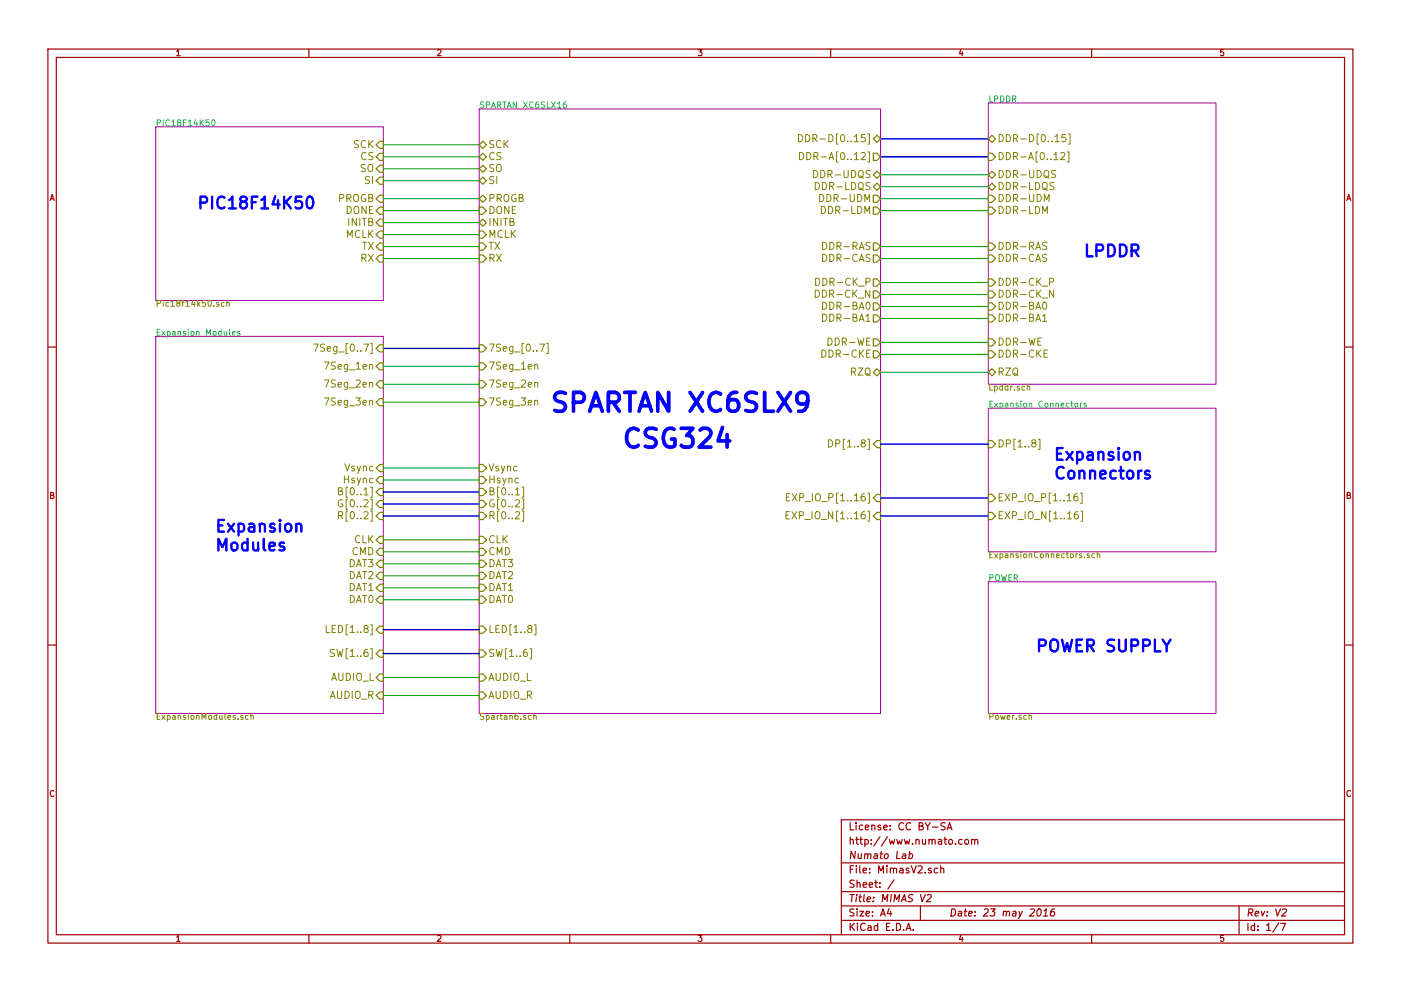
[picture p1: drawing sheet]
<svg xmlns="http://www.w3.org/2000/svg" width="297mm" height="210mm" viewBox="0 0 297 210" stroke-linecap="round" stroke-linejoin="round" font-family="sans-serif">
<g fill="none" stroke="#a00000" stroke-width=".25">
<path d="M10.2 10.4h276.6v189.7h-276.6zM11.9 12.2h273.2v186.1h-273.2zM65.5 10.4v1.8M120.8 10.4v1.8M176.1 10.4v1.8M231.4 10.4v1.8M10.2 73.6h1.7M285.1 73.6h1.7M10.2 136.8h1.7M285.1 136.8h1.7M200.4 174.6l-.6-.1-.3 .3 .1 .4 .7 .3v.4l-.2 .2-.6-.1M200.8 176.1l.5-1.6 .5 1.6"/>
<path d="M200.9 175.6h.8M204 178.2l-.4-.1-.3 .3v.6l.3 .1 .4-.1M204.6 178.3l.3-.2 .4 .2v.7l-.2 .1-.5-.1zM206 178.3l.1-.1a.36 .36 0 0 1 .6 .1v.8M206 178.1v1M206.7 178.3a.35 .35 0 0 1 .3-.2 .35 .35 0 0 1 .3 .2v.8M285.1 173.9h-106.7v24.4M65.5 198.3v1.8M120.8 198.3v1.8M176.1 198.3v1.8M178.4 183.1h106.7M178.4 189.2h106.7"/>
<path d="M178.4 195.3h106.7M178.4 192.2h106.7M188.5 192.8l-.4 1h1M188.8 193.3v1.1M189.5 186.7l-1.3 1.9M192.1 197.4l.5-1.5 .5 1.5M192.3 197h.7M192.8 181.2l.4-.1 .3 .4-.2 .5-.2 .2-.4-.1M192.9 180.6l-.2 1.6M193.6 197.3v.1M195.1 192.2v3.1M195.2 189.8l.3 1.5 .7-1.5"/>
<path d="M196.6 189.9l.6-.1 .3 .3-.2 .3-.9 .9h.9M198.8 184.3l-.4-.1-.3 .3v.6l.3 .1 .4-.1M199.4 184.3h.1a.36 .36 0 0 1 .6 .1v.8M199.4 183.7v1.5M220.1 193l.2-.2a.78 .78 0 0 1 .6 .7 .78 .78 0 0 1-.4 .7l-.4 .2-.2-.3v-.7zM221.2 194.4h.9M221.3 193.3l.5-.5-.1 1.6M223.6 192.8l-.5 .1a1.18 1.18 0 0 0-.3 1.4l.4 .1 .3-.2 .1-.5-.3-.3-.4 .1-.2 .2M231.4 198.3v1.8M262.7 192.2v6.1M271.1 195.8l-1.3 2M271.5 195.9h1l-.6 1.5"/>
<path d="M271.9 193l.6-.2 .3 .3-.2 .4-.9 .9h.9"/>
</g>
<g fill="none" stroke="#00a000" stroke-width=".21">
<path d="M81.3 30.7h20.3M81.3 33.3h20.3M81.3 35.8h20.3M81.3 38.3h20.3M186.7 37.1h22.8M186.7 39.6h22.8M81.3 42.2h20.3M81.3 44.7h20.3M81.3 52.3h20.3M81.3 54.9h20.3M81.3 47.2h20.3M81.3 49.8h20.3"/>
<path d="M186.7 42.2h22.8M186.7 44.7h22.8M186.7 52.3h22.8M186.7 54.9h22.8M186.7 59.9h22.8M81.3 77.7h20.3M186.7 62.5h22.8M186.7 65h22.8M186.7 67.6h22.8M186.7 72.6h22.8M186.7 75.2h22.8M186.7 79h22.8"/>
<path d="M81.3 81.5h20.3M81.3 85.3h20.3M81.3 99.3h20.3M81.3 101.8h20.3M81.3 114.5h20.3M81.3 117.1h20.3M81.3 119.6h20.3M81.3 122.2h20.3M81.3 124.7h20.3M81.3 127.2h20.3M81.3 143.8h20.3M81.3 147.6h20.3"/>
</g>
<path d="M186.7 29.5h22.8M186.7 33.3h22.8M81.3 73.9h20.3M186.7 94.2h22.8M81.3 104.4h20.3M81.3 106.9h20.3M81.3 109.5h20.3M186.7 109.5h22.8M186.7 105.7h22.8M81.3 133.6h20.3M81.3 138.7h20.3" fill="none" stroke="#0000c0" stroke-width=".3"/>
<path d="M33 26.9h48.3v36.8h-48.3zM101.6 23.1h85.1v128.3h-85.1zM209.5 21.8h48.3v59.7h-48.3zM33 71.4h48.3v80h-48.3zM209.5 86.6h48.3v30.5h-48.3zM209.5 123.4h48.3v28h-48.3z" fill="none" stroke="#a000a0" stroke-width=".21"/>
<g fill="none" stroke="#808000" stroke-width=".21">
<path d="M169.3 28.5a.77 .77 0 0 1 .9 .8 .77 .77 0 0 1-.9 .8zM169.5 32.4a.77 .77 0 0 1 .9 .7 .77 .77 0 0 1-.9 .8zM170.8 28.5a.77 .77 0 0 1 .9 .8 .77 .77 0 0 1-.9 .8zM171 32.4a.77 .77 0 0 1 .9 .7 .77 .77 0 0 1-.9 .8zM172.5 36.2a.77 .77 0 0 1 .9 .7 .77 .77 0 0 1-.9 .8zM172.8 38.7a.77 .77 0 0 1 .9 .8 .77 .77 0 0 1-.9 .7zM223.5 38.8l-.6-.1-.3 .3 .1 .4 .7 .2v.5l-.2 .1h-.6M223.8 36.2h-.6l-.3 .3 .2 .3 .6 .3v.5l-.2 .1-.6-.1M224.9 32.5l.6-.1 .3 .4-1 1.1h1M225.9 28.5h-.7l-.1 .8 .2-.2 .6 .1 .1 .2-.1 .5-.2 .2-.6-.2M226.3 32.2h.3v2.2h-.3M226.5 28.4h.4v2.2h-.4"/>
<path d="M172.9 59a.77 .77 0 0 1 .9 .8 .77 .77 0 0 1-.9 .7zM173.8 41.2a.77 .77 0 0 1 .9 .8 .77 .77 0 0 1-.9 .8zM174.1 43.8a.77 .77 0 0 1 .9 .7 .77 .77 0 0 1-.9 .8zM174.4 51.4a.77 .77 0 0 1 .9 .8 .77 .77 0 0 1-.9 .7zM174.4 53.9a.77 .77 0 0 1 .9 .8 .77 .77 0 0 1-.9 .8zM221.1 45.3v-1.5l.5 1.1 .5-1.1v1.5M221.4 42.8v-1.6l.5 1.1 .5-1.1v1.6M221.9 54l-.6-.1-.3 .3 .2 .4 .6 .3v.4l-.2 .2-.6-.1M221.9 51.5l-.6-.1-.3 .3 .2 .4 .6 .2v.5l-.2 .1h-.6M222.5 59.8h.7l.2-.3-.1-.3-.2-.2h-.6v1.5M47.5 64.2h-.3l-.3 .2 .1 .5h.5M48.1 64.3l.5-.1v.8"/>
<path d="M48.1 63.7v1.3M66.4 73h1.1l-.7 1.5M68.7 76.8h1l-.6 1.5M113.4 77.5v-.1a.36 .36 0 0 1 .6 .1v.8M114.4 73h1l-.6 1.5M115.9 72.9h.3v2.1h-.3M172.8 61.6a.77 .77 0 0 1 .9 .7 .77 .77 0 0 1-.9 .8zM174.2 74.3a.77 .77 0 0 1 .9 .7 .77 .77 0 0 1-.9 .8zM174.4 64.1a.77 .77 0 0 1 .9 .8 .77 .77 0 0 1-.9 .7zM174.4 66.6a.77 .77 0 0 1 .9 .8 .77 .77 0 0 1-.9 .8zM220.8 71.7h-.8v1.5h.8M221 67.1l.5-.5v1.6"/>
<path d="M221 68.2h.9M221.2 64.3l.2-.2a.81 .81 0 0 1 .5 .8 .81 .81 0 0 1-.5 .7l-.2-.1-.2-.5zM221.3 75h.5M222.1 74.3h-.8v1.5h.8M223.4 61.6v1.5l-.9-1.5v1.5M68.7 80.6h1l-.6 1.5M68.7 84.4h1l-.6 1.5M113.4 81.3v-.1a.36 .36 0 0 1 .6 .2v.7M113.4 85.1v-.1a.36 .36 0 0 1 .6 .2v.7M175.7 93.3a.77 .77 0 0 1 .9 .8 .77 .77 0 0 1-.9 .7zM217.8 82.1l.5-.1v.8M220.1 93.2h.4v2.1h-.4"/>
<path d="M71.8 104.2l.6-.1 .2-.2-.1-.3-.7-.1v1.5h.6l.2-.1 .1-.4-.4-.3M71.8 109.4l.7-.1 .2-.2-.1-.4-.2-.1h-.6v1.5M72.2 109.4l.5 .7M72.6 106.1a.7 .7 0 0 0-.9 .7 .7 .7 0 0 0 1 .6v-.5h-.3M110.7 103.3h.3v2.2h-.3M110.7 108.4h.3v2.2h-.3M110.7 105.9h.3v2.1h-.3M166.6 109.3h.6M166.7 105.5h.5M167.4 108.6h-.8v1.5h.8M167.5 104.7h-.8v1.6h.8M228.4 104.7l-.4 .1a.99 .99 0 0 0 0 1.5l.5-.2 .1-.5-.3-.3-.5 .1-.1 .2"/>
<path d="M228.5 108.6h-.4a.99 .99 0 0 0 0 1.5l.5-.1 .1-.6-.4-.3-.4 .1-.1 .2M229.1 104.6h.3v2.2h-.3M229.2 108.4h.3v2.2h-.3M231 117.5h-.3l-.2 .2v.2l.5 .1v.3h-.5M232.1 117.5h-.4l-.2 .2 .1 .6h.5M232.6 117.6l.5-.1 .1 .8M232.6 117.1v1.2M69.2 132.7v1.5h.7M70.9 137.8h-.6l-.3 .3 .2 .3 .6 .3v.5l-.2 .1-.6-.1M112.3 137.6h.4v2.2h-.4M113.3 132.6h.3v2.1h-.3M52.6 151.8h-.3l-.3 .2 .1 .6h.5"/>
<path d="M53.2 151.9l.5-.1v.8M53.2 151.4v1.2M112.6 151.8h-.4l-.2 .2 .1 .6h.5M113.2 151.9l.4-.1 .1 .8M113.2 151.4v1.2M218.2 151.9l.5-.1v.8"/>
</g>
<g fill="none" stroke="#808000" stroke-width=".25">
<path d="M79.8 30.7l.7-.7h.8v1.5h-.8zM80.5 32.5h.8v1.5h-.8l-.7-.7zM80.5 35h.8v1.6h-.8l-.7-.8zM80.5 37.6h.8v1.5h-.8l-.7-.8zM101.6 33.3l.8-.8 .7 .8-.7 .7zM101.6 38.3l.8-.7 .7 .7-.7 .8zM101.6 30.7l.8-.7 .7 .7-.7 .8zM102.4 35l.7 .8-.7 .8-.8-.8zM185.2 29.5l.7-.8 .8 .8-.8 .7zM185.2 32.5h.7l.8 .8-.8 .7h-.7zM185.2 39.6l.7-.7 .8 .7-.8 .8zM185.2 37.1l.7-.8 .8 .8-.8 .7z"/>
<path d="M209.5 29.5l.8-.8 .8 .8-.8 .7zM209.5 32.5h.8l.8 .8-.8 .7h-.8zM209.5 37.1l.8-.8 .8 .8-.8 .7zM209.5 39.6l.8-.7 .8 .7-.8 .8zM79.8 42.2l.7-.8h.8v1.5h-.8zM80.5 43.9h.8v1.6h-.8l-.7-.8zM80.5 46.5h.8v1.5h-.8l-.7-.8zM80.5 49h.8v1.5h-.8l-.7-.7zM80.5 51.6h.8v1.5h-.8l-.7-.8zM80.5 54.1h.8v1.5h-.8l-.7-.7zM101.6 42.2l.8-.8 .7 .8-.7 .7zM101.6 43.9h.8l.7 .8-.7 .8h-.8z"/>
<path d="M101.6 49h.8l.7 .8-.7 .7h-.8zM101.6 51.6h.8l.7 .7-.7 .8h-.8zM101.6 54.1h.8l.7 .8-.7 .7h-.8zM102.4 46.5l.7 .7-.7 .8-.8-.8zM185.2 41.4h.7l.8 .8-.8 .7h-.7zM185.2 43.9h.7l.8 .8-.8 .8h-.7zM185.2 51.6h.7l.8 .7-.8 .8h-.7zM185.2 54.1h.7l.8 .8-.8 .7h-.7zM185.2 59.2h.7l.8 .7-.8 .8h-.7zM209.5 41.4h.8l.8 .8-.8 .7h-.8zM209.5 43.9h.8l.8 .8-.8 .8h-.8zM209.5 59.2h.8l.8 .7-.8 .8h-.8z"/>
<path d="M209.5 54.1h.8l.8 .8-.8 .7h-.8zM209.5 51.6h.8l.8 .7-.8 .8h-.8zM79.8 77.7l.7-.7h.8v1.5h-.8zM80.5 73.1h.8v1.6h-.8l-.7-.8zM101.6 73.1h.8l.7 .8-.7 .8h-.8zM101.6 77h.8l.7 .7-.7 .8h-.8zM185.2 61.7h.7l.8 .8-.8 .7h-.7zM185.2 64.3h.7l.8 .7-.8 .8h-.7zM185.2 66.8h.7l.8 .8-.8 .7h-.7zM185.2 71.9h.7l.8 .7-.8 .8h-.7zM185.2 74.4h.7l.8 .8-.8 .7h-.7zM185.2 79l.7-.8 .8 .8-.8 .8z"/>
<path d="M209.5 61.7h.8l.8 .8-.8 .7h-.8zM209.5 74.4h.8l.8 .8-.8 .7h-.8zM209.5 71.9h.8l.8 .7-.8 .8h-.8zM209.5 64.3h.8l.8 .7-.8 .8h-.8zM209.5 66.8h.8l.8 .8-.8 .7h-.8zM209.5 79l.8-.8 .8 .8-.8 .8zM80.5 80.8h.8v1.5h-.8l-.7-.8zM80.5 84.6h.8v1.5h-.8l-.7-.8zM80.5 98.5h.8v1.6h-.8l-.7-.8zM101.6 80.8h.8l.7 .7-.7 .8h-.8zM101.6 84.6h.8l.7 .7-.7 .8h-.8zM101.6 98.5h.8l.7 .8-.7 .8h-.8z"/>
<path d="M185.2 94.2l.7-.7h.8v1.5h-.8zM209.5 93.5h.8l.8 .7-.8 .8h-.8zM79.8 106.9l.7-.7h.8v1.5h-.8zM79.8 117.1l.7-.8h.8v1.6h-.8zM80.5 101.1h.8v1.5h-.8l-.7-.8zM80.5 103.6h.8v1.6h-.8l-.7-.8zM80.5 108.7h.8v1.5h-.8l-.7-.7zM80.5 113.8h.8v1.5h-.8l-.7-.8zM80.5 118.9h.8v1.5h-.8l-.7-.8zM101.6 101.1h.8l.7 .7-.7 .8h-.8zM101.6 103.6h.8l.7 .8-.7 .8h-.8zM101.6 108.7h.8l.7 .8-.7 .7h-.8z"/>
<path d="M101.6 106.2h.8l.7 .7-.7 .8h-.8zM101.6 118.9h.8l.7 .7-.7 .8h-.8zM101.6 116.3h.8l.7 .8-.7 .8h-.8zM101.6 113.8h.8l.7 .7-.7 .8h-.8zM185.2 105.7l.7-.8h.8v1.5h-.8zM185.9 108.7h.8v1.5h-.8l-.7-.7zM209.5 104.9h.8l.8 .8-.8 .7h-.8zM209.5 108.7h.8l.8 .8-.8 .7h-.8zM79.8 124.7l.7-.8h.8v1.6h-.8zM80.5 121.4h.8v1.5h-.8l-.7-.7zM80.5 126.5h.8v1.5h-.8l-.7-.8zM80.5 132.8h.8v1.6h-.8l-.7-.8z"/>
<path d="M80.5 137.9h.8v1.5h-.8l-.7-.7zM101.6 126.5h.8l.7 .7-.7 .8h-.8zM101.6 123.9h.8l.7 .8-.7 .8h-.8zM101.6 121.4h.8l.7 .8-.7 .7h-.8zM101.6 132.8h.8l.7 .8-.7 .8h-.8zM101.6 137.9h.8l.7 .8-.7 .7h-.8zM79.8 147.6l.7-.8h.8v1.5h-.8zM80.5 143h.8v1.5h-.8l-.7-.7zM101.6 143h.8l.7 .8-.7 .7h-.8zM101.6 146.8h.8l.7 .8-.7 .7h-.8z"/>
</g>
<path d="M45 25.5l.2-.1a.67 .67 0 0 1 .4 .7 .67 .67 0 0 1-.4 .6l-.3-.5zM120 21.6h-.2l-.3 .3-.1 .8 .3 .2 .4-.1v-.5l-.2-.2h-.2l-.3 .2M49.3 70.7l.6-.1-.1-.2-.3-.1-.2 .2v.6h.5M50.9 70.4l-.4-.1-.1 .2v.2l.5 .1v.3h-.5M228 85.6l.3-.1 .2 .3-.1 .5h-.5zM229.1 85.5v.9M229.4 85.5l-.3 .3M230.3 85.6l-.3-.1-.2 .2 .1 .2 .4 .1v.3h-.5" fill="none" stroke="#00a0a0" stroke-width=".21"/>
<path d="M65.2 42a.6 .6 0 0 1 .6-.3 .6 .6 0 0 1 .5 .5 1.3 1.3 0 0 1-.7 2 1.51 1.51 0 0 1-.4-2.2z" fill="none" stroke="#00f" stroke-width=".51"/>
<g font-size="5.6" fill="#00f">
<text x="116.8" y="87.6">SPARTAN XC6SLX9</text>
<text x="132.1" y="95.2">CSG324</text>
</g>
<g font-size="3.5" fill="#00f">
<text x="41.9" y="44.4">PIC18F14K50</text>
<text x="229.9" y="54.6">LPDDR</text>
<text x="223.5" y="97.8">Expansion</text>
<text x="223.5" y="101.8">Connectors</text>
<text x="45.7" y="113">Expansion</text>
<text x="45.7" y="117">Modules</text>
<text x="219.7" y="138.4">POWER SUPPLY</text>
</g>
<g font-size="2.1" fill="#808000">
<text x="74.9" y="31.5">SCK</text>
<text x="76.4" y="34">CS</text>
<text x="103.5" y="34">CS</text>
<text x="103.5" y="31.5">SCK</text>
<text x="171.8" y="30.2">DDR-D[0..15]</text>
<text x="171.8" y="34">DDR-A[0..12]</text>
<text x="211.5" y="30.2">DDR-D[0..15]</text>
<text x="211.5" y="34">DDR-A[0..12]</text>
<text x="76.3" y="36.6">SO</text>
<text x="77.3" y="39.1">SI</text>
<text x="103.5" y="39.1">SI</text>
<text x="103.5" y="36.6">SO</text>
<text x="173.3" y="37.8">DDR-UDQS</text>
<text x="173.6" y="40.4">DDR-LDQS</text>
<text x="211.5" y="37.8">DDR-UDQS</text>
<text x="211.5" y="40.4">DDR-LDQS</text>
<text x="71.6" y="42.9">PROGB</text>
<text x="73.2" y="45.5">DONE</text>
<text x="103.5" y="42.9">PROGB</text>
<text x="103.5" y="45.5">DONE</text>
<text x="174.6" y="42.9">DDR-UDM</text>
<text x="174.9" y="45.5">DDR-LDM</text>
<text x="211.5" y="42.9">DDR-UDM</text>
<text x="211.5" y="45.5">DDR-LDM</text>
<text x="73.2" y="50.5">MCLK</text>
<text x="73.8" y="48">INITB</text>
<text x="76.6" y="53.1">TX</text>
<text x="103.5" y="48">INITB</text>
<text x="103.5" y="50.5">MCLK</text>
<text x="103.5" y="53.1">TX</text>
<text x="175" y="53.1">DDR-RAS</text>
<text x="211.5" y="53.1">DDR-RAS</text>
<text x="76.4" y="55.6">RX</text>
<text x="103.5" y="55.6">RX</text>
<text x="175" y="55.6">DDR-CAS</text>
<text x="211.5" y="55.6">DDR-CAS</text>
<text x="173.7" y="63.2">DDR-CK_N</text>
<text x="173.8" y="60.7">DDR-CK_P</text>
<text x="175.2" y="65.8">DDR-BA0</text>
<text x="211.5" y="60.7">DDR-CK_P</text>
<text x="211.5" y="63.2">DDR-CK_N</text>
<text x="211.5" y="65.8">DDR-BA0</text>
<text x="175.2" y="68.3">DDR-BA1</text>
<text x="211.5" y="68.3">DDR-BA1</text>
<text x="68.1" y="74.7">7Seg_[0..7]</text>
<text x="103.5" y="74.7">7Seg_[0..7]</text>
<text x="175" y="75.9">DDR-CKE</text>
<text x="176" y="73.4">DDR-WE</text>
<text x="211.5" y="75.9">DDR-CKE</text>
<text x="211.5" y="73.4">DDR-WE</text>
<text x="69.4" y="78.5">7Seg_1en</text>
<text x="69.4" y="82.3">7Seg_2en</text>
<text x="103.5" y="78.5">7Seg_1en</text>
<text x="103.5" y="82.3">7Seg_2en</text>
<text x="180.3" y="79.8">RZQ</text>
<text x="211.5" y="79.8">RZQ</text>
<text x="69.4" y="86.1">7Seg_3en</text>
<text x="103.5" y="86.1">7Seg_3en</text>
<text x="176.9" y="95">DP[1..8]</text>
<text x="211.5" y="95">DP[1..8]</text>
<text x="73.1" y="100.1">Vsync</text>
<text x="103.5" y="100.1">Vsync</text>
<text x="72.7" y="107.7">G[0..2]</text>
<text x="72.9" y="105.2">B[0..1]</text>
<text x="73" y="102.6">Hsync</text>
<text x="103.5" y="102.6">Hsync</text>
<text x="103.5" y="105.2">B[0..1]</text>
<text x="103.5" y="107.7">G[0..2]</text>
<text x="168.4" y="106.4">EXP_IO_P[1..16]</text>
<text x="211.5" y="106.4">EXP_IO_P[1..16]</text>
<text x="72.9" y="110.2">R[0..2]</text>
<text x="103.5" y="110.2">R[0..2]</text>
<text x="168.2" y="110.2">EXP_IO_N[1..16]</text>
<text x="211.5" y="110.2">EXP_IO_N[1..16]</text>
<text x="74.5" y="117.9">CMD</text>
<text x="75" y="115.3">CLK</text>
<text x="103.5" y="117.9">CMD</text>
<text x="103.5" y="115.3">CLK</text>
<text x="73.8" y="120.4">DAT3</text>
<text x="73.8" y="122.9">DAT2</text>
<text x="73.8" y="125.5">DAT1</text>
<text x="103.5" y="125.5">DAT1</text>
<text x="103.5" y="122.9">DAT2</text>
<text x="103.5" y="120.4">DAT3</text>
<text x="73.8" y="128">DAT0</text>
<text x="103.5" y="128">DAT0</text>
<text x="70.2" y="134.4">LED[1..8]</text>
<text x="103.5" y="134.4">LED[1..8]</text>
<text x="71" y="139.4">SW[1..6]</text>
<text x="103.5" y="139.4">SW[1..6]</text>
<text x="69.8" y="148.3">AUDIO_R</text>
<text x="70" y="144.5">AUDIO_L</text>
<text x="103.5" y="144.5">AUDIO_L</text>
<text x="103.5" y="148.3">AUDIO_R</text>
</g>
<g font-size="2.1" fill="#a00000">
<text x="179.9" y="179.3">http://www.numato.com</text>
<text x="179.9" y="176.2">License: CC BY-SA</text>
<text x="179.9" y="185.4">File: MimasV2.sch</text>
<text x="179.9" y="182.3">Numato Lab</text>
<text x="179.9" y="191.5">Title: MIMAS V2</text>
<text x="179.9" y="188.4">Sheet: /</text>
<text x="179.9" y="197.6">KiCad E.D.A.</text>
<text x="179.9" y="194.5">Size: A4</text>
<text x="201.2" y="194.5">Date: 23 may 2016</text>
<text x="264.2" y="194.5">Rev: V2</text>
<text x="264.2" y="197.6">Id: 1/7</text>
</g>
<g font-size="1.8" fill="#a00000">
<text x="37.3" y="11.9">1</text>
<text x="92.7" y="11.9">2</text>
<text x="148" y="11.9">3</text>
<text x="203.3" y="11.9">4</text>
<text x="258.6" y="11.9">5</text>
<text x="10.4" y="42.7">A</text>
<text x="285.3" y="42.7">A</text>
<text x="10.4" y="105.9">B</text>
<text x="285.3" y="105.9">B</text>
<text x="10.4" y="169.1">C</text>
<text x="285.3" y="169.1">C</text>
<text x="37.3" y="199.8">1</text>
<text x="92.7" y="199.8">2</text>
<text x="148" y="199.8">3</text>
<text x="203.3" y="199.8">4</text>
<text x="258.6" y="199.8">5</text>
</g>
<g font-size="1.8" fill="#00a0a0">
<text x="101.6" y="23">SPARTAN XC6SLX16</text>
<text x="209.5" y="21.7">LPDDR</text>
<text x="33" y="26.8">PIC18F14K50</text>
<text x="33" y="71.3">Expansion Modules</text>
<text x="209.5" y="86.5">Expansion Connectors</text>
<text x="209.5" y="123.3">POWER</text>
</g>
<g font-size="1.8" fill="#808000">
<text x="33" y="65.1">Pic18f14k50.sch</text>
<text x="209.5" y="82.9">Lpddr.sch</text>
<text x="209.5" y="118.5">ExpansionConnectors.sch</text>
<text x="33" y="152.7">ExpansionModules.sch</text>
<text x="101.6" y="152.7">Spartan6.sch</text>
<text x="209.5" y="152.7">Power.sch</text>
</g>
</svg>
